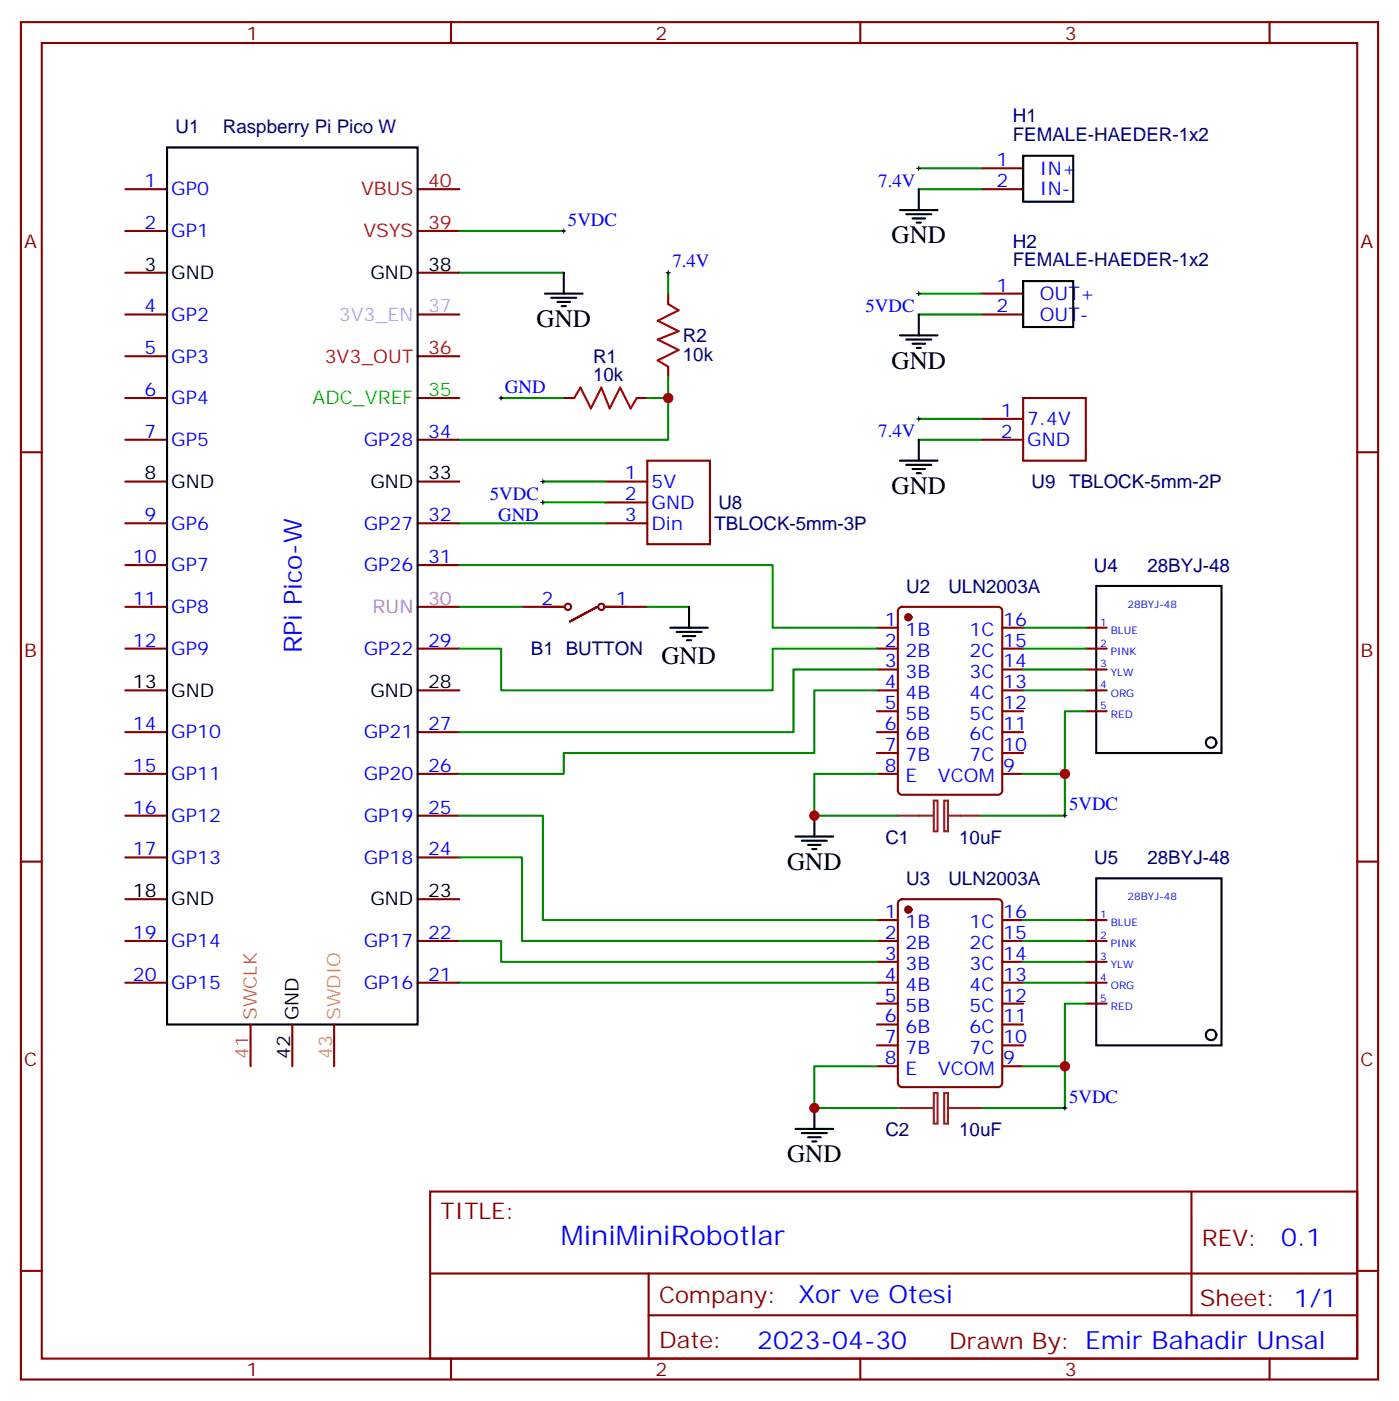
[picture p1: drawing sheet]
<svg xmlns="http://www.w3.org/2000/svg" width="236mm" height="237mm" viewBox="0 0 236 237" stroke-linecap="round" stroke-linejoin="round" font-family="sans-serif">
<g fill="none" stroke="#870000" stroke-width=".35">
<path d="M3.5 3.7h229.3v229.3h-229.3zM7.1 7.3h222.2v222.2h-222.2zM76.2 3.7v3.6M145.3 3.7v3.6M214.5 3.7v3.6M21.2 32h7M21.2 39h7M70.6 32h7M70.6 39h7M165.8 32h7.1M165.8 28.4h7.1M21.2 46.1h7"/>
<path d="M21.2 53.1h7M70.6 46.1h7M70.6 53.1h7M112.9 49.6v1.8M165.8 53.1h7.1M165.8 49.6h7.1M3.5 76.4h3.6M21.2 60.2h7M21.2 67.2h7M21.2 74.3h7M70.6 60.2h7M70.6 67.2h7"/>
<path d="M70.6 74.3h7M95.2 67.2h1.8M107.6 67.2h1.8M109.4 77.8h10.5v14.1h-10.5zM112.9 61.9v1.8M165.8 74.3h7.1M165.8 70.8h7.1M172.9 67.2h10.5v10.6h-10.5zM229.3 76.4h3.5M21.2 81.4h7M21.2 88.4h7M21.2 95.5h7"/>
<path d="M70.6 81.4h7M70.6 88.4h7M70.6 95.5h7M102.3 81.4h7.1M102.3 88.4h7.1M102.3 84.9h7.1M21.2 102.5h7M21.2 109.6h7M21.2 116.6h7M70.6 102.5h7M70.6 109.6h7M70.6 116.6h7"/>
<path d="M88.2 102.5h7M96.3 105l4.6-2.5-4.6 2.5M102.3 102.5h7.1M148.2 106h3.5M148.2 109.6h3.5M148.2 113.1h3.5M148.2 116.6h3.5M151.9 102.7l.5-.2h16.2a.71 .71 0 0 1 .7 .7v30.4a.76 .76 0 0 1-.7 .7h-16.2a.76 .76 0 0 1-.7-.7v-30.4zM169.3 106h3.6M169.3 109.6h3.6M169.3 113.1h3.6M169.3 116.6h3.6"/>
<path d="M183.4 106h3.6M183.4 109.6h3.6M183.4 113.1h3.6M183.4 116.6h3.6M21.2 123.7h7M21.2 130.7h7M21.2 137.8h7M70.6 123.7h7M70.6 130.7h7M70.6 137.8h7M148.2 120.2h3.5M148.2 123.7h3.5"/>
<path d="M148.2 127.2h3.5M148.2 130.7h3.5M169.3 120.2h3.6M169.3 123.7h3.6M169.3 127.2h3.6M169.3 130.7h3.6M183.4 120.2h3.6M3.5 145.6h3.6M21.2 159h7M21.2 144.9h7M21.2 151.9h7M70.6 159h7"/>
<path d="M70.6 144.9h7M70.6 151.9h7M148.2 155.4h3.5M148.2 159h3.5M151.9 152.1l.5-.2h16.2a.71 .71 0 0 1 .7 .7v30.4a.76 .76 0 0 1-.7 .7h-16.2a.76 .76 0 0 1-.7-.7v-30.4zM169.3 155.4h3.6M169.3 159h3.6M183.4 155.4h3.6M183.4 159h3.6M229.3 145.6h3.5M21.2 166h7M42.3 173.1v7"/>
<path d="M49.4 173.1v7M56.4 173.1v7M70.6 166h7M148.2 162.5h3.5M148.2 166h3.5M148.2 169.5h3.5M148.2 173.1h3.5M148.2 176.6h3.5M169.3 162.5h3.6M169.3 166h3.6M169.3 169.5h3.6M169.3 173.1h3.6"/>
<path d="M169.3 176.6h3.6M183.4 162.5h3.6M183.4 166h3.6M183.4 169.5h3.6M148.2 180.1h3.5M169.3 180.1h3.6M3.5 214.7h3.6M72.7 201.3h156.6v28.2h-156.6zM72.7 215.1h156.5M109.6 215.1v14.2M201.3 201.3v20.9M229.3 214.7h3.5"/>
<path d="M76.2 229.5v3.5M109.6 222.2h119.6M145.3 229.5v3.5M214.5 229.5v3.5"/>
<circle cx="96" cy="102.5" r=".53"/>
<circle cx="101.6" cy="102.5" r=".53"/>
</g>
<g fill="none" stroke="#008700" stroke-width=".35">
<path d="M77.6 39h17.6M155.2 28.4h10.6M155.2 32h10.6M77.6 46.1h17.6M112.9 46.1v3.5M155.2 49.6h10.6M155.2 53.1h10.6M84.7 67.2h10.5M112.9 63.7v3.5h-3.5M112.9 67.2v7.1h-35.3M155.2 74.3h10.6M155.2 70.8h10.6"/>
<path d="M77.6 95.5h52.9v10.5h17.7M77.6 88.4h24.7M91.7 81.4h10.6M91.7 84.9h10.6M77.6 109.6h7.1v7h45.8v-7h17.7M77.6 102.5h10.6M109.4 102.5h7M148.2 113.1h-14.1v10.6h-56.5M148.2 116.6h-10.6v10.6h-42.4v3.5h-17.6M172.9 106h10.5M172.9 109.6h10.5M172.9 113.1h10.5"/>
<path d="M172.9 116.6h10.5M77.6 137.8h14.1v17.6h56.5M148.2 130.7h-10.6v7.1h14.1M172.9 130.7h7M183.4 120.2h-3.5v17.6h-14.1M77.6 159h7.1v3.5h63.5M77.6 144.9h10.6v14.1h60M172.9 155.4h10.5M172.9 159h10.5M77.6 166h70.6M172.9 166h10.5M172.9 162.5h10.5"/>
<path d="M183.4 169.5h-3.5v10.6h-7M148.2 180.1h-10.6v7.1h14.1M179.9 180.1v7.1h-14.1"/>
</g>
<g fill="none" stroke="#000" stroke-width=".35">
<path d="M28.2 24.9h42.4v148.2h-42.4zM152 35.5h6.4M153.1 36.2h4.2M154.2 36.9h2.1M154.9 37.6h.7M155.2 32v3.5M172.9 26.3h8.4v7.8h-8.4zM92.1 49.6h6.3M93.1 50.3h4.3M94.2 51h2.1M94.9 51.7h.7M95.2 46.1v3.5"/>
<path d="M152 56.7h6.4M153.1 57.4h4.2M154.2 58.1h2.1M154.9 58.8h.7M155.2 53.1v3.6M172.9 47.5h8.4v7.7h-8.4zM152 77.8h6.4M153.1 78.5h4.2M154.2 79.2h2.1M154.9 79.9h.7M155.2 74.3v3.5M185.2 99h21.2v28.2h-21.2z"/>
<path d="M113.2 106h6.4M114.3 106.8h4.2M115.4 107.5h2.1M116.1 108.2h.7M116.4 102.5v3.5M137.6 137.8v3.5M134.4 141.3h6.4M135.5 142h4.2M136.5 142.7h2.1M137.2 143.4h.7M185.2 148.4h21.2v28.2h-21.2zM134.4 190.7h6.4"/>
<path d="M135.5 191.4h4.2M136.5 192.1h2.1M137.2 192.8h.7M137.6 187.2v3.5"/>
<circle cx="204.6" cy="125.4" r=".88"/>
<circle cx="204.6" cy="174.8" r=".88"/>
</g>
<g fill="#870000" stroke="#870000" stroke-width=".35">
<circle cx="153.5" cy="104.3" r=".53"/>
<circle cx="153.5" cy="153.7" r=".53"/>
</g>
<path d="M151.7 137.8h6M157.8 135.3h.6v5.1h-.6zM159.5 135.3h.7v5.1h-.7zM160.2 137.8h5.6M151.7 187.2h6M157.8 184.6h.6v5.2h-.6zM159.5 184.6h.7v5.2h-.7zM160.2 187.2h5.6" fill="none" stroke="#8c2424" stroke-width=".35"/>
<g fill="none" stroke="#000" stroke-width=".17">
<path d="M94.9 39h.7M95.2 38.7v.7M154.9 28.4h.7M155.2 28.1v.7M112.5 46.1h.7M112.9 45.7v.7M154.9 49.6h.7M155.2 49.2v.8M84.3 67.2h.7M84.7 66.9v.7M154.9 70.8h.7M155.2 70.4v.7"/>
<path d="M91.4 81.4h.7M91.4 84.9h.7M91.7 81v.7M91.7 84.5v.7M179.6 137.8h.7M179.9 137.4v.7M179.6 187.2h.7M179.9 186.8v.7"/>
</g>
<path d="M112.9 51.4l1.8 1-3.6 1.8 3.6 1.8-3.6 1.4 3.6 1.7-3.6 1.8 1.8 1M97 67.2l1.1-1.7 1.7 3.5 1.8-3.5 1.4 3.5 1.8-3.5 1.7 3.5 1.1-1.8" fill="none" stroke="#a10000" stroke-width=".35"/>
<g fill="#c00">
<circle cx="137.6" cy="137.8" r=".88"/>
<circle cx="137.6" cy="187.2" r=".88"/>
<circle cx="179.9" cy="130.7" r=".88"/>
<circle cx="179.9" cy="180.1" r=".88"/>
<circle cx="112.9" cy="67.2" r=".88"/>
</g>
<text font-size="4.6" fill="#00f" x="94.8" y="210.3">MiniMiniRobotlar</text>
<g font-size="4.2">
<text x="150.6" y="41.1">GND</text>
<text x="90.7" y="55.2">GND</text>
<text x="150.6" y="62.3">GND</text>
<text x="150.6" y="83.5">GND</text>
<text x="111.8" y="112.2">GND</text>
<text x="133" y="147">GND</text>
<text x="133" y="196.4">GND</text>
</g>
<g font-size="4.2" fill="#00f">
<text x="51" y="110.3" transform="rotate(-90 51 110.3)">RPi Pico-W</text>
<text x="216.5" y="210.6">0.1</text>
<text x="134.8" y="220.1">Xor ve Otesi</text>
<text x="127.9" y="227.9">2023-04-30</text>
</g>
<g font-size="3.9" fill="#800">
<text x="74.4" y="205.9">TITLE:</text>
<text x="203.1" y="210.6">REV:</text>
<text x="111.3" y="220.1">Company:</text>
<text x="202.7" y="220.7">Sheet: 1/1</text>
<text x="111.3" y="227.8">Date:</text>
<text x="160.4" y="227.8">Drawn By: Emir Bahadir Unsal</text>
</g>
<g font-size="3.2" fill="#800">
<text x="41.6" y="6.7">1</text>
<text x="110.8" y="6.7">2</text>
<text x="179.9" y="6.7">3</text>
<text x="4.1" y="41.8">A</text>
<text x="229.8" y="41.8">A</text>
<text x="4.1" y="111">B</text>
<text x="229.8" y="111">B</text>
<text x="4.1" y="180.1">C</text>
<text x="229.8" y="180.1">C</text>
<text x="41.6" y="232.5">1</text>
<text x="110.8" y="232.5">2</text>
<text x="179.9" y="232.5">3</text>
</g>
<g font-size="3.2" fill="#000080">
<text x="29.6" y="22.5">U1</text>
<text x="37.7" y="22.5">Raspberry Pi Pico W</text>
<text x="171.1" y="23.8">FEMALE-HAEDER-1x2</text>
<text x="171.1" y="20.7">H1</text>
<text x="171.1" y="41.8">H2</text>
<text x="171.1" y="45">FEMALE-HAEDER-1x2</text>
<text x="115.4" y="57.8">R2</text>
<text x="100.2" y="64.4">10k</text>
<text x="100.2" y="61.3">R1</text>
<text x="115.4" y="61">10k</text>
<text x="174.3" y="82.5">U9</text>
<text x="180.6" y="82.5">TBLOCK-5mm-2P</text>
<text x="120.7" y="89.6">TBLOCK-5mm-3P</text>
<text x="121.4" y="86.1">U8</text>
<text x="153.1" y="100.1">U2</text>
<text x="160.2" y="100.1">ULN2003A</text>
<text x="184.8" y="96.6">U4</text>
<text x="193.9" y="96.6">28BYJ-48</text>
<text x="89.7" y="110.7">B1 BUTTON</text>
<text x="149.6" y="142.5">C1</text>
<text x="162.1" y="142.5">10uF</text>
<text x="153.1" y="149.5">U3</text>
<text x="160.2" y="149.5">ULN2003A</text>
<text x="184.9" y="146">U5</text>
<text x="193.9" y="146">28BYJ-48</text>
<text x="149.6" y="191.9">C2</text>
<text x="162.1" y="191.9">10uF</text>
</g>
<g font-size="3.2" fill="#00f">
<text x="168.4" y="28.1">1</text>
<text x="175.7" y="29.5">IN+</text>
<text x="24.4" y="31.6">1</text>
<text x="28.9" y="33">GP0</text>
<text x="148.4" y="31.5">7.4V</text>
<text x="168.4" y="31.6">2</text>
<text x="175.7" y="33">IN-</text>
<text x="24.4" y="38.7">2</text>
<text x="28.9" y="40.1">GP1</text>
<text x="96" y="38.1">5VDC</text>
<text x="113.6" y="45.2">7.4V</text>
<text x="24.4" y="52.8">4</text>
<text x="146.2" y="52.7">5VDC</text>
<text x="168.4" y="49.2">1</text>
<text x="168.4" y="52.8">2</text>
<text x="175.7" y="50.7">OUT+</text>
<text x="24.4" y="59.8">5</text>
<text x="28.9" y="54.2">GP2</text>
<text x="175.7" y="54.2">OUT-</text>
<text x="28.9" y="61.2">GP3</text>
<text x="24.4" y="66.9">6</text>
<text x="28.9" y="68.3">GP4</text>
<text x="85.3" y="66.4">GND</text>
<text x="169.1" y="70.4">1</text>
<text x="173.6" y="71.8">7.4V</text>
<text x="24.4" y="73.9">7</text>
<text x="28.9" y="75.4">GP5</text>
<text x="61.4" y="75.4">GP28</text>
<text x="72.3" y="73.9">34</text>
<text x="148.4" y="73.9">7.4V</text>
<text x="169.1" y="73.9">2</text>
<text x="173.6" y="75.4">GND</text>
<text x="105.6" y="81">1</text>
<text x="110.1" y="82.4">5V</text>
<text x="24.4" y="88.1">9</text>
<text x="28.9" y="89.5">GP6</text>
<text x="61.4" y="89.5">GP27</text>
<text x="72.3" y="88.1">32</text>
<text x="82.8" y="84.5">5VDC</text>
<text x="84.2" y="88">GND</text>
<text x="105.6" y="84.5">2</text>
<text x="105.6" y="88.1">3</text>
<text x="110.1" y="85.9">GND</text>
<text x="110.1" y="89.5">Din</text>
<text x="22.4" y="95.1">10</text>
<text x="72.3" y="95.1">31</text>
<text x="28.9" y="96.5">GP7</text>
<text x="61.4" y="96.5">GP26</text>
<text x="22.4" y="102.2">11</text>
<text x="28.9" y="103.6">GP8</text>
<text x="91.5" y="102.2">2</text>
<text x="104.1" y="102.2">1</text>
<text x="149.5" y="105.7">1</text>
<text x="153" y="107.5">1B</text>
<text x="163.8" y="107.5">1C</text>
<text x="169.5" y="105.7">16</text>
<text x="22.4" y="109.2">12</text>
<text x="28.9" y="110.6">GP9</text>
<text x="61.4" y="110.6">GP22</text>
<text x="72.3" y="109.2">29</text>
<text x="149.5" y="109.2">2</text>
<text x="149.5" y="112.7">3</text>
<text x="153" y="111">2B</text>
<text x="163.8" y="111">2C</text>
<text x="169.5" y="112.7">14</text>
<text x="169.5" y="109.2">15</text>
<text x="149.5" y="116.3">4</text>
<text x="149.5" y="119.8">5</text>
<text x="153" y="114.5">3B</text>
<text x="153" y="118">4B</text>
<text x="163.8" y="118">4C</text>
<text x="163.8" y="114.5">3C</text>
<text x="169.5" y="119.8">12</text>
<text x="169.5" y="116.3">13</text>
<text x="22.4" y="123.3">14</text>
<text x="28.9" y="124.7">GP10</text>
<text x="61.4" y="124.7">GP21</text>
<text x="72.3" y="123.3">27</text>
<text x="149.5" y="123.3">6</text>
<text x="153" y="121.6">5B</text>
<text x="153" y="125.1">6B</text>
<text x="163.8" y="125.1">6C</text>
<text x="163.8" y="121.6">5C</text>
<text x="169.5" y="123.3">11</text>
<text x="22.4" y="130.4">15</text>
<text x="28.9" y="131.8">GP11</text>
<text x="61.4" y="131.8">GP20</text>
<text x="72.3" y="130.4">26</text>
<text x="149.5" y="126.9">7</text>
<text x="149.5" y="130.4">8</text>
<text x="153" y="128.6">7B</text>
<text x="163.8" y="128.6">7C</text>
<text x="169.5" y="130.4">9</text>
<text x="169.5" y="126.9">10</text>
<text x="22.4" y="137.4">16</text>
<text x="72.3" y="137.4">25</text>
<text x="153" y="132.2">E</text>
<text x="158.5" y="132.2">VCOM</text>
<text x="180.6" y="136.9">5VDC</text>
<text x="28.9" y="138.9">GP12</text>
<text x="61.4" y="138.9">GP19</text>
<text x="22.4" y="144.5">17</text>
<text x="28.9" y="145.9">GP13</text>
<text x="61.4" y="145.9">GP18</text>
<text x="72.3" y="144.5">24</text>
<text x="149.5" y="155.1">1</text>
<text x="169.5" y="155.1">16</text>
<text x="22.4" y="158.6">19</text>
<text x="28.9" y="160">GP14</text>
<text x="61.4" y="160">GP17</text>
<text x="72.3" y="158.6">22</text>
<text x="149.5" y="158.6">2</text>
<text x="153" y="156.8">1B</text>
<text x="153" y="160.4">2B</text>
<text x="163.8" y="160.4">2C</text>
<text x="163.8" y="156.8">1C</text>
<text x="169.5" y="158.6">15</text>
<text x="22.4" y="165.7">20</text>
<text x="28.9" y="167.1">GP15</text>
<text x="61.4" y="167.1">GP16</text>
<text x="72.3" y="165.7">21</text>
<text x="149.5" y="162.1">3</text>
<text x="149.5" y="165.7">4</text>
<text x="153" y="163.9">3B</text>
<text x="153" y="167.4">4B</text>
<text x="163.8" y="167.4">4C</text>
<text x="163.8" y="163.9">3C</text>
<text x="169.5" y="165.7">13</text>
<text x="169.5" y="162.1">14</text>
<text x="149.5" y="169.2">5</text>
<text x="149.5" y="172.7">6</text>
<text x="153" y="171">5B</text>
<text x="163.8" y="171">5C</text>
<text x="169.5" y="172.7">11</text>
<text x="169.5" y="169.2">12</text>
<text x="149.5" y="176.2">7</text>
<text x="149.5" y="179.8">8</text>
<text x="153" y="174.5">6B</text>
<text x="153" y="178">7B</text>
<text x="163.8" y="178">7C</text>
<text x="163.8" y="174.5">6C</text>
<text x="169.5" y="179.8">9</text>
<text x="169.5" y="176.2">10</text>
<text x="153" y="181.5">E</text>
<text x="158.5" y="181.5">VCOM</text>
<text x="180.6" y="186.3">5VDC</text>
</g>
<g font-size="3.2" fill="#f00">
<text x="61" y="33">VBUS</text>
<text x="72.3" y="31.6">40</text>
<text x="61.4" y="40.1">VSYS</text>
<text x="72.3" y="38.7">39</text>
<text x="72.3" y="59.8">36</text>
<text x="54.9" y="61.2">3V3_OUT</text>
</g>
<g font-size="3.2">
<text x="24.4" y="45.7">3</text>
<text x="28.9" y="47.1">GND</text>
<text x="62.6" y="47.1">GND</text>
<text x="72.3" y="45.7">38</text>
<text x="24.4" y="81">8</text>
<text x="28.9" y="82.4">GND</text>
<text x="62.6" y="82.4">GND</text>
<text x="72.3" y="81">33</text>
<text x="22.4" y="116.3">13</text>
<text x="28.9" y="117.7">GND</text>
<text x="62.6" y="117.7">GND</text>
<text x="72.3" y="116.3">28</text>
<text x="22.4" y="151.6">18</text>
<text x="28.9" y="153">GND</text>
<text x="62.6" y="153">GND</text>
<text x="72.3" y="151.6">23</text>
<text x="50.4" y="172.4" transform="rotate(-90 50.4 172.4)">GND</text>
<text x="49" y="178.9" transform="rotate(-90 49 178.9)">42</text>
</g>
<g font-size="3.2" fill="#f6f">
<text x="72.3" y="52.8">37</text>
<text x="57.3" y="54.2">3V3_EN</text>
</g>
<g font-size="3.2" fill="#0f0">
<text x="52.8" y="68.3">ADC_VREF</text>
<text x="72.3" y="66.9">35</text>
</g>
<g font-size="3.2" fill="#f0f">
<text x="62.9" y="103.6">RUN</text>
<text x="72.3" y="102.2">30</text>
</g>
<g font-size="3.2" fill="#f90">
<text x="43.4" y="172.4" transform="rotate(-90 43.4 172.4)">SWCLK</text>
<text x="42" y="178.9" transform="rotate(-90 42 178.9)">41</text>
</g>
<g font-size="3.2" fill="#fc0">
<text x="57.5" y="172.4" transform="rotate(-90 57.5 172.4)">SWDIO</text>
<text x="56.1" y="178.9" transform="rotate(-90 56.1 178.9)">43</text>
</g>
<g font-size="1.8" fill="#00f">
<text x="185.9" y="105.7">1</text>
<text x="187.7" y="107.1">BLUE</text>
<text x="190.5" y="102.7">28BYJ-48</text>
<text x="185.9" y="109.2">2</text>
<text x="185.9" y="112.7">3</text>
<text x="187.7" y="110.6">PINK</text>
<text x="185.9" y="116.3">4</text>
<text x="185.9" y="119.8">5</text>
<text x="187.7" y="114.2">YLW</text>
<text x="187.7" y="117.7">ORG</text>
<text x="187.7" y="121.2">RED</text>
<text x="185.9" y="155.1">1</text>
<text x="190.5" y="152">28BYJ-48</text>
<text x="185.9" y="158.6">2</text>
<text x="187.7" y="156.5">BLUE</text>
<text x="187.7" y="160">PINK</text>
<text x="185.9" y="162.1">3</text>
<text x="185.9" y="165.7">4</text>
<text x="187.7" y="163.5">YLW</text>
<text x="187.7" y="167.1">ORG</text>
<text x="185.9" y="169.2">5</text>
<text x="187.7" y="170.6">RED</text>
</g>
</svg>
